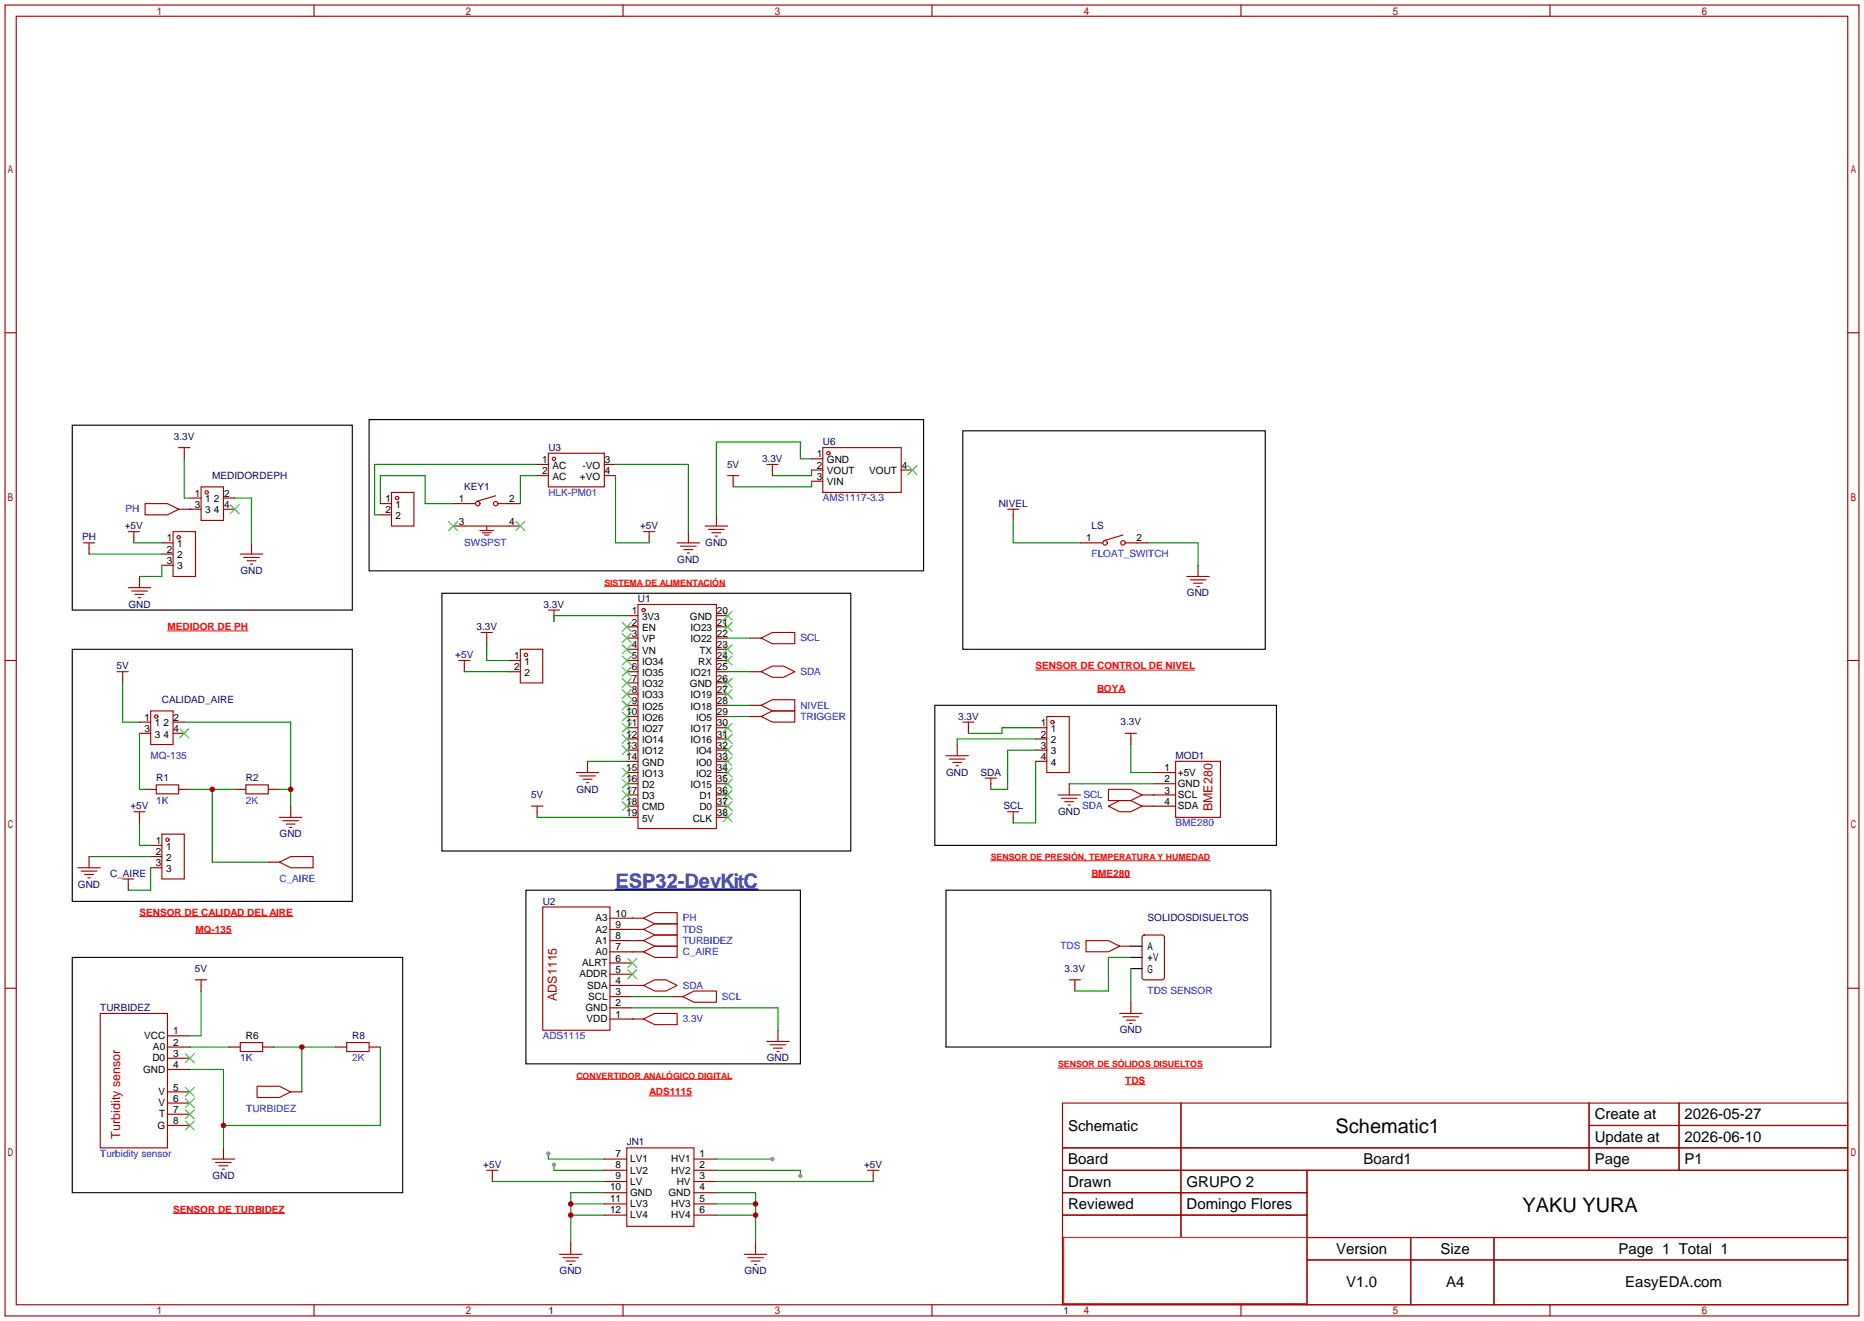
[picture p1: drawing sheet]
<svg xmlns="http://www.w3.org/2000/svg" width="423mm" height="299mm" viewBox="0 0 423 299" stroke-linecap="round" stroke-linejoin="round" font-family="sans-serif">
<g fill="none" stroke="#a10000" stroke-width=".25">
<path d="M32.9 114.2h5.1l2.5 1.2-2.5 1.3h-5.1zM40.5 101.5h2.6M41.8 101.5v1.2M45.6 110.4h5.1v7.6h-5.1zM54.5 125.6h5.1M55.2 126.4h3.6M56 127.1h2M56.8 127.9h.5M144.7 137h17.7v50.8h-17.7zM26.5 152.3h2.6M27.8 152.3v1.2M34.2 161.2h5v7.6h-5z"/>
<path d="M35.4 177.9h5.1v2.1h-5.1zM55.8 177.9h5v2.1h-5zM63.4 185.3h5.1M64.1 186.1h3.6M64.9 186.8h2M65.7 187.6h.5"/>
<circle cx="46.9" cy="111.6" r=".38"/>
<circle cx="145.9" cy="138.3" r=".38"/>
<circle cx="35.4" cy="162.4" r=".38"/>
</g>
<g fill="none" stroke="#870000" stroke-width=".25">
<path d="M40.5 115.4h5.1M41.8 102.7v1.3M43.1 112.9h2.5M50.7 112.9h2.5M50.7 115.4h2.5M57 123.1v2.5M142.1 139.6h2.6M162.4 139.6h2.6M27.8 153.5v1.3M142.1 142.1h2.6M142.1 144.7h2.6M142.1 147.2h2.6"/>
<path d="M142.1 149.7h2.6M142.1 152.3h2.6M142.1 154.8h2.6M142.1 157.4h2.6M142.1 159.9h2.6M162.4 142.1h2.6M162.4 144.7h2.6M162.4 147.2h2.6M162.4 149.7h2.6M162.4 152.3h2.6M162.4 154.8h2.6M162.4 157.4h2.6"/>
<path d="M162.4 159.9h2.6M31.6 163.7h2.6M31.6 166.2h2.6M32.9 178.9h2.5M39.2 163.7h2.6M39.2 166.2h2.6M40.5 178.9h2.6M53.2 178.9h2.6M60.8 178.9h2.6M142.1 162.4h2.6M142.1 165h2.6M142.1 167.5h2.6"/>
<path d="M142.1 170.1h2.6M142.1 172.6h2.6M142.1 175.1h2.6M142.1 177.7h2.6M162.4 162.4h2.6M162.4 165h2.6M162.4 167.5h2.6M162.4 170.1h2.6M162.4 172.6h2.6M162.4 175.1h2.6M162.4 177.7h2.6M65.9 182.8v2.5"/>
<path d="M142.1 180.2h2.6M142.1 182.8h2.6M142.1 185.3h2.6M162.4 180.2h2.6M162.4 182.8h2.6M162.4 185.3h2.6"/>
</g>
<g fill="none" stroke="#3c3" stroke-width=".25">
<path d="M52.2 114.4l2 2.1M54.2 114.4l-2 2.1M164 138.6l2 2M166 138.6l-2 2M141.1 141.1l2 2M141.1 143.6l2 2.1M141.1 146.2l2 2M141.1 148.7l2 2M141.1 151.3l2 2M141.1 153.8l2 2M141.1 156.3l2 2.1M141.1 158.9l2 2"/>
<path d="M143.1 141.1l-2 2M143.1 143.6l-2 2.1M143.1 146.2l-2 2M143.1 148.7l-2 2M143.1 151.3l-2 2M143.1 153.8l-2 2M143.1 156.3l-2 2.1M143.1 158.9l-2 2M164 141.1l2 2M164 146.2l2 2M164 148.7l2 2M164 153.8l2 2"/>
<path d="M164 156.3l2 2.1M166 141.1l-2 2M166 146.2l-2 2M166 153.8l-2 2M166 156.3l-2 2.1M166 148.7l-2 2M40.8 165.2l2 2.1M42.8 165.2l-2 2.1M141.1 161.4l2 2M141.1 164l2 2M141.1 166.5l2 2M141.1 169l2 2.1"/>
<path d="M141.1 174.1l2 2M141.1 176.7l2 2M141.1 179.2l2 2M143.1 161.4l-2 2M143.1 164l-2 2M143.1 166.5l-2 2M143.1 169l-2 2.1M143.1 174.1l-2 2M143.1 176.7l-2 2M143.1 179.2l-2 2M164 166.5l2 2M164 176.7l2 2"/>
<path d="M164 164l2 2M164 169l2 2.1M164 171.6l2 2M164 174.1l2 2M164 179.2l2 2M166 164l-2 2M166 166.5l-2 2M166 169l-2 2.1M166 171.6l-2 2M166 174.1l-2 2M166 176.7l-2 2M166 179.2l-2 2"/>
<path d="M141.1 181.7l2 2.1M143.1 181.7l-2 2.1M164 181.7l2 2.1M164 184.3l2 2M166 181.7l-2 2.1M166 184.3l-2 2"/>
</g>
<path d="M139.6 201.6h32.2" fill="none" stroke="#00f" stroke-width=".36"/>
<path d="M41.8 104v8.9h1.3M43.1 115.4h.1M53.2 112.9h3.8v10.2M27.8 154.8v8.9h3.8M43.1 178.9h10.1M48.1 178.9v16.6h12.7" fill="none" stroke="#008700" stroke-width=".25"/>
<circle cx="48.1" cy="178.9" r=".63" fill="#c00"/>
<g fill="none" stroke="#870000" stroke-width=".25">
<path d="M170.1 159.9h2.5M133.2 172.6v2.5M60.8 195.5h2.6M38 234.8h5.1M38 237.4h5.1M38 239.9h5.1M256.4 227.2v2.5M38 242.4h5.1M38 247.5h5.1M38 250.1h5.1M38 252.6h5.1M38 255.1h5.1"/>
<path d="M50.7 260.2v2.6"/>
</g>
<g fill="none" stroke="#a10000" stroke-width=".25">
<path d="M172.6 159.9l2.5-1.3h5.1v2.6h-5.1zM130.7 175.1h5.1M131.4 175.9h3.6M132.2 176.7h2M133 177.4h.5M63.4 195.5l2.5-1.3h5.1v2.5h-5.1zM259 212.2l.5-.2h4l.5 .2v9.4l-.2 .5h-4.3l-.5-.3zM22.7 229.7h15.3v30.5h-15.3zM253.9 229.7h5.1M254.6 230.5h3.6M255.4 231.3h2M256.2 232h.5"/>
<path d="M48.1 262.8h5.1M48.9 263.5h3.6M49.7 264.3h2M50.4 265h.5"/>
</g>
<path d="M165 159.9h5.1M31.6 166.2v12.7h1.3M133.2 172.6h8.9M165 162.4h5.1M256.4 219.6v7.6M45.6 224.7v10.1h-2.5M86.2 237.4v17.7h-35.5M43.1 242.4h7.6v17.8" fill="none" stroke="#008700" stroke-width=".25"/>
<path d="M16.4 96.4h63.5v41.9h-63.5zM218.3 97.7h68.6v49.5h-68.6zM16.4 147.2h63.5v57.1h-63.5zM256.4 214.5h2.6M256.4 217h2.6M256.4 219.6h2.6" fill="none" stroke="#000" stroke-width=".25"/>
<path d="M42 238.9l2.1 2M44.1 238.9l-2.1 2M42 246.5l2.1 2M42 249l2.1 2.1M42 251.6l2.1 2M42 254.1l2.1 2.1M44.1 246.5l-2.1 2M44.1 249l-2.1 2.1M44.1 251.6l-2.1 2M44.1 254.1l-2.1 2.1" fill="none" stroke="#3c3" stroke-width=".25"/>
<circle cx="50.7" cy="255.1" r=".63" fill="#c00"/>
<path d="M54.5 236.3h5.1v2.1h-5.1zM78.6 236.3h5.1v2.1h-5.1z" fill="none" stroke="#a10000" stroke-width=".25"/>
<path d="M51.9 237.4h2.6M59.6 237.4h2.5M76.1 237.4h2.5M83.7 237.4h2.5" fill="none" stroke="#870000" stroke-width=".25"/>
<path d="M62.1 237.4h14M68.5 237.4v10.1" fill="none" stroke="#008700" stroke-width=".25"/>
<circle cx="68.5" cy="237.4" r=".63" fill="#c00"/>
<path d="M16.4 217h74.9v53.4h-74.9zM214.5 201.8h73.7v35.6h-73.7z" fill="none" stroke="#000" stroke-width=".25"/>
<path d="M41.8 163.7h24.1v19.1M63.4 178.9h2.5" fill="none" stroke="#008700" stroke-width=".25"/>
<circle cx="65.9" cy="178.9" r=".63" fill="#c00"/>
<g fill="none" stroke="#870000" stroke-width=".25">
<path d="M125.6 139.6v1.2M170.1 144.7h2.5M170.1 152.3h2.5M170.1 162.4h2.5M242.4 177.7v2.5M256.4 167.5v1.3M261.5 175.1h5.1M261.5 177.7h5.1M121.8 184v1.3M259 180.2h7.6M259 182.8h7.6M138.3 218.3h5.1"/>
<path d="M138.3 215.8h7.6M138.3 213.2h7.6M138.3 210.7h7.6M138.3 208.2h7.6M253.9 214.5h2.5M45.6 223.4v1.3M138.3 231h7.6M138.3 228.5h5.1M138.3 225.9h5.1M138.3 223.4h7.6M138.3 220.9h5.1M152.3 225.9h2.5"/>
<path d="M176.4 233.6v2.5M243.7 223.4v1.3M65.9 247.5h2.6"/>
</g>
<g fill="none" stroke="#a10000" stroke-width=".25">
<path d="M1.1 1.1h420.4v297.2h-420.4zM3.7 3.7h415.3v292.1h-415.3zM71.2 1.1v2.6M141.3 1.1v2.6M211.3 1.1v2.6M281.4 1.1v2.6M351.5 1.1v2.6M1.1 75.4h2.6M419 75.4h2.5M124.3 138.3h2.6M125.6 138.3v1.3M1.1 149.7h2.6"/>
<path d="M172.6 144.7l2.5-1.3h5.1v2.5h-5.1zM172.6 152.3l2.5-1.3h2.6l2.5 1.3-2.5 1.2h-2.6zM419 149.7h2.5M172.6 162.4l2.5-1.2h5.1v2.5h-5.1zM251.3 178.9h5.1l2.6 1.3-2.6 1.3h-5.1zM255.1 166.2h2.6M256.4 166.2v1.3M266.6 172.6h10.1v12.7h-10.1zM120.5 182.8h2.6M121.8 182.8v1.2M239.9 180.2h5.1M240.7 181h3.5"/>
<path d="M241.4 181.7h2.1M242.2 182.5h.5M251.3 182.8l2.6-1.3h2.5l2.6 1.3-2.6 1.2h-2.5zM123.1 205.6h15.2v28h-15.2zM145.9 215.8l2.6-1.3h5v2.5h-5zM145.9 208.2l2.6-1.3h5v2.5h-5zM145.9 210.7l2.6-1.3h5v2.6h-5zM145.9 213.2l2.6-1.2h5v2.5h-5zM246.3 213.2h5l2.6 1.3-2.6 1.3h-5zM1.1 224h2.6M44.3 222.1h2.6M45.6 222.1v1.3"/>
<path d="M145.9 231l2.6-1.3h5v2.6h-5zM145.9 223.4l2.6-1.3h2.5l2.5 1.3-2.5 1.3h-2.5zM154.8 225.9l2.6-1.2h5v2.5h-5zM173.9 236.1h5M174.6 236.9h3.6M175.4 237.6h2M176.1 238.4h.6M242.4 222.1h2.6M243.7 222.1v1.3M419 224h2.5M58.3 246.3h5.1l2.5 1.2-2.5 1.3h-5.1zM240.9 250.1h178.1v45.7h-178.1z"/>
<path d="M267.8 250.1v35.5M360.3 250.1v15.2M360.3 255.1h58.7M380.7 250.1v15.2M240.9 260.2h178.1M240.9 265.3h178.1M240.9 270.4h55.5M240.9 275.5h55.5M296.4 265.3v30.5M71.2 295.8v2.5M141.3 295.8v2.5M211.3 295.8v2.5"/>
<path d="M240.9 280.5h178.1M240.9 285.6h178.1M281.4 295.8v2.5M319.9 280.5v15.3M338.8 280.5v15.3M351.5 295.8v2.5"/>
</g>
<g fill="none" stroke="#008700" stroke-width=".25">
<path d="M142.1 139.6h-16.5v1.2M165 144.7h5.1M165 152.3h5.1M242.4 177.7h19.1M256.4 168.8v6.3h5.1M121.8 185.3h20.3M261.5 180.2h.1M261.5 182.8h.1M143.4 215.8h.1M143.4 208.2h.1M143.4 210.7h.1M143.4 213.2h.1"/>
<path d="M256.4 214.5h.1M256.4 217h-5.1v7.7h-7.6M143.4 231h.1M143.4 223.4h.1M143.4 228.5h33v5.1M143.4 225.9h8.9"/>
</g>
<path d="M83.7 95.1h125.7v34.3h-125.7zM212 159.9h77.4v31.7h-77.4zM119.3 201.8h62.2v39.4h-62.2z" fill="none" stroke="#000" stroke-width=".25"/>
<path d="M142.4 219.8l2 2.1M142.4 217.3l2 2M144.4 219.8l-2 2.1M144.4 217.3l-2 2" fill="none" stroke="#3c3" stroke-width=".25"/>
<path d="M38 143h18.2M234.8 151.9h36.1M248.8 157h6.3M224.7 195.1h49.7M247.5 198.9h8.7M31.6 207.8h34.8M44.3 211.6h8.2M130.7 244.7h35.3M147.2 248.4h9.7M239.9 242.1h32.9M255.1 245.9h4.6M39.2 275.1h25.4" fill="none" stroke="#f00" stroke-width=".23"/>
<g fill="#5487ff">
<path d="M268.7 290.5a1.3 1.3 0 0 1 1.8 .2l-.4 .7a.54 .54 0 0 0-.9-.3l.1 .2a1.28 1.28 0 0 1 .8 2.1 1.53 1.53 0 0 1-2.2-.3l.5-.6 .8 .4a.31 .31 0 0 0 .4-.2 .31 .31 0 0 0-.3-.4 1.12 1.12 0 0 1-.6-1.8z"/>
<path d="M270.9 290.3h.9l.6 1.9 1.2-1.9h.9l-2.7 4.5h-.9l1-1.7z"/>
<path d="M261.2 289.1h2.2a.46 .46 0 0 1 .5 .1 .46 .46 0 0 1 .1 .5l-.3 .2h-1.8l-.1 .9h1.6a.4 .4 0 0 1 .4 .5 .4 .4 0 0 1-.4 .3h-1.7l-.2 1.2h1.4a.46 .46 0 0 1 .5 .1 .46 .46 0 0 1 .1 .5l-.3 .2h-2.7z"/>
<path d="M275.3 289.1h2.2a.47 .47 0 0 1 .5 .1 .47 .47 0 0 1 .1 .5l-.3 .2h-1.8l-.1 .9h1.6a.4 .4 0 0 1 .4 .5 .4 .4 0 0 1-.4 .3h-1.7l-.2 1.2h1.4a.46 .46 0 0 1 .5 .1 .46 .46 0 0 1 .1 .5l-.3 .2h-2.7z"/>
<path d="M284.7 289.1h.7l.3 1.4-.6 .3a.75 .75 0 0 0-1.1 .3 .75 .75 0 0 0 .5 1.1 .75 .75 0 0 0 .9-.7l.5-.3 .7 2.4h-.9l-.2-1h-1.9l-.5 1h-.9z"/>
<path d="M279.1 289.1l-.7 4.5h1.5a2.27 2.27 0 0 0 2.6-2.3 2.27 2.27 0 0 0-2.7-2.2zM279.8 289.9a1.5 1.5 0 0 1 1.8 1.5 1.5 1.5 0 0 1-1.9 1.4h-.3z"/>
<path d="M264.5 290.7a1.6 1.6 0 0 0-.3 2.3 1.6 1.6 0 0 0 2.3 .2l.8 .4 .3-2.5-.2-.3h-.5a1.58 1.58 0 0 0-2.4-.1zM265.1 291.3a.98 .98 0 0 1 1.6 .4 .98 .98 0 0 1-1.1 1.3 .94 .94 0 0 1-.8-.7 .94 .94 0 0 1 .3-1z"/>
<path d="M250.1 289.5a2.37 2.37 0 0 0 1.2 4 1.54 1.54 0 0 0 1.7 1 1.54 1.54 0 0 0 1.3-1.6l2.1-1.1-.5-.8-2 1.1a1.57 1.57 0 0 0-2.6 .5 1.5 1.5 0 0 1-.8-2.1 1.5 1.5 0 0 1 2.2-.5 2.23 2.23 0 0 1 2.3-1.5 2.23 2.23 0 0 1 2 1.9 1.16 1.16 0 0 1 1.2 1 1.16 1.16 0 0 1-1.1 1.3h-.6a.47 .47 0 0 0-.6 .4 .47 .47 0 0 0 .4 .5 2.14 2.14 0 0 0 2.7-1.3 2.14 2.14 0 0 0-1.3-2.8 3.2 3.2 0 0 0-5.5-.7l-1.1 .1zM252.1 293.1a.6 .6 0 0 1 1.2 0 .6 .6 0 0 1-1.2 0z"/>
<circle cx="284.7" cy="291.4" r=".28"/>
</g>
<path d="M241.2 280.5h55.1v15h-55.1z" fill="#fff" stroke="#c30" stroke-width=".25"/>
<path d="M100.2 134.5h92.7v58.4h-92.7z" fill="none" stroke="#000" stroke-width=".25"/>
<g fill="none" stroke="#008700" stroke-width=".25">
<path d="M86.2 114.2v-6.4h10.2v6.4h6.3M121.8 107.8h-3.8v6.4M121.8 105.3h-36.8v11.4h1.2M139.6 105.3h16.5v15.2M139.6 107.8v15.3h7.6M184 106.6v1.2h-8.9M184 109.1v1.3h-17.8M184 104h-2.5v-3.8h-19.1v16.5M20.2 125.6h16.5M30.4 123.1h6.3M36.7 128.1v2.6h-5.1M105.3 152.3h10.1"/>
<path d="M110.4 145.9v3.8h5M234.8 165h-7.6v1.2h-7.6M234.8 167.5h-17.8v1.3M234.8 170.1h-6.3v8.8h-3.8M234.8 172.6v14h-5.1M20.2 194.2h14M31.6 186.6v5h2.6M34.2 196.7v5.1h-5.1M43.1 237.4h8.8M162.4 265.3h19.1v1.3M162.4 267.8h35.6"/>
</g>
<g fill="none" stroke="#a10000" stroke-width=".25">
<path d="M88.8 111.6h5.1v7.7h-5.1zM105.3 119.3h10.1M105.3 114.2h2.5M110.4 119.3v1M112.4 112.4l-4.3 1.3M112.9 114.2h2.5M124.3 102.7h12.7v7.7h-12.7zM159.9 119.3h5.1M165 107.8h2.5M166.2 107.8v1.3M173.9 105.3h2.5M175.1 105.3v1.3"/>
<path d="M186.6 101.5h17.7v10.1h-17.7zM18.9 123.1h2.6M20.2 123.1v1.2M29.1 120.5h2.5M29.1 133.2h5.1M29.8 134h3.6M30.4 120.5v1.3M30.6 134.7h2M31.4 135.5h.5M39.2 120.5h5.1v10.2h-5.1zM108.8 120.3h3.1M109.3 120.8h2.1"/>
<path d="M109.9 121.3h1M145.9 120.5h2.6M147.2 120.5v1.3M153.5 123.1h5.1M154.3 123.8h3.6M155.1 124.6h2M155.8 125.3h.5M160.7 120h3.5M161.4 120.8h2M162.2 121.5h.5M104 149.7h2.6M105.3 149.7v1.3"/>
<path d="M109.1 143.4h2.5M110.4 143.4v1.3M118 147.2h5.1v7.6h-5.1zM214.5 171.3h5.1M215.3 172.1h3.5M216 172.8h2.1M216.8 173.6h.5M218.3 163.7h2.6M219.6 163.7v1.3M223.4 176.4h2.5M224.7 176.4v1.3M237.4 162.4h5v12.7h-5z"/>
<path d="M17.7 196.7h5M18.4 197.5h3.6M19.2 198.2h2M19.9 199h.5M27.8 199.3h2.6M29.1 199.3v1.2M30.4 184h2.5M31.6 184v1.3M36.7 189.1h5.1v10.2h-5.1zM228.5 184h2.5M229.7 184v1.3M142.1 260.2h15.3v17.8h-15.3z"/>
<path d="M196.7 265.3h2.6M198 265.3v1.3"/>
<circle cx="90" cy="112.9" r=".38"/>
<circle cx="108.3" cy="114.2" r=".51"/>
<circle cx="112.4" cy="114.2" r=".51"/>
<circle cx="125.6" cy="104" r=".38"/>
<circle cx="187.8" cy="102.7" r=".38"/>
<circle cx="40.5" cy="121.8" r=".38"/>
<circle cx="119.3" cy="148.5" r=".38"/>
<circle cx="238.6" cy="163.7" r=".38"/>
<circle cx="38" cy="190.4" r=".38"/>
</g>
<g fill="none" stroke="#870000" stroke-width=".25">
<path d="M86.2 114.2h2.6M86.2 116.7h2.6M102.7 119.3h2.6M102.7 114.2h2.6M115.4 119.3h2.6M115.4 114.2h2.6M121.8 105.3h2.5M121.8 107.8h2.5M137 105.3h2.6M137 107.8h2.6M162.4 116.7v2.6M166.2 109.1v1.3"/>
<path d="M175.1 106.6v1.2M184 104h2.6M184 106.6h2.6M184 109.1h2.6M204.3 106.6h2.6M20.2 124.3v1.3M30.4 121.8v1.3M31.6 130.7v2.5M36.7 123.1h2.5M36.7 125.6h2.5M36.7 128.1h2.5M147.2 121.8v1.3"/>
<path d="M156.1 120.5v2.6M105.3 151v1.3M110.4 144.7v1.2M115.4 149.7h2.6M115.4 152.3h2.6M217 168.8v2.5M219.6 165v1.2M224.7 177.7v1.2M234.8 165h2.6M234.8 167.5h2.6M234.8 170.1h2.6M234.8 172.6h2.6"/>
<path d="M20.2 194.2v2.5M31.6 185.3v1.3M34.2 191.6h2.5M34.2 194.2h2.5M34.2 196.7h2.5M229.7 185.3v1.3M29.1 200.5v1.3M137 262.8h5.1M137 265.3h5.1M137 267.8h5.1M137 270.4h5.1M137 272.9h5.1"/>
<path d="M137 275.5h5.1M157.4 262.8h5M157.4 265.3h5M157.4 267.8h5M157.4 270.4h5M157.4 272.9h5M157.4 275.5h5M198 266.6v1.2"/>
</g>
<path d="M101.7 118.2l2.1 2.1M103.8 118.2l-2.1 2.1M117 118.2l2 2.1M119 118.2l-2 2.1M205.9 105.5l2 2.1M207.9 105.5l-2 2.1" fill="none" stroke="#3c3" stroke-width=".25"/>
<path d="M137 132.9h27.5" fill="none" stroke="#f00" stroke-width=".23"/>
<circle cx="181.5" cy="266.6" r=".51" fill="#999"/>
<path d="M162.4 270.4h8.9v11.4M162.4 272.9h8.9M162.4 275.5h8.9" fill="none" stroke="#008700" stroke-width=".25"/>
<g fill="#c00">
<circle cx="171.3" cy="272.9" r=".63"/>
<circle cx="171.3" cy="275.5" r=".63"/>
</g>
<path d="M171.3 281.8v2.6" fill="none" stroke="#870000" stroke-width=".25"/>
<path d="M168.8 284.4h5.1M169.5 285.1h3.6M170.3 285.9h2M171.1 286.6h.5" fill="none" stroke="#a10000" stroke-width=".25"/>
<path d="M129.4 272.9h7.6M129.4 275.5h7.6M137 270.4h-7.6v11.4" fill="none" stroke="#008700" stroke-width=".25"/>
<g fill="#c00">
<circle cx="129.4" cy="272.9" r=".63"/>
<circle cx="129.4" cy="275.5" r=".63"/>
</g>
<path d="M129.4 281.8v2.6" fill="none" stroke="#870000" stroke-width=".25"/>
<path d="M126.9 284.4h5.1M127.6 285.1h3.6M128.4 285.9h2M129.2 286.6h.5" fill="none" stroke="#a10000" stroke-width=".25"/>
<path d="M111.6 267.8h25.4M125.6 264v1.3h11.4" fill="none" stroke="#008700" stroke-width=".25"/>
<circle cx="125.6" cy="264" r=".51" fill="#999"/>
<path d="M124.3 261.5v1.3h12.7" fill="none" stroke="#008700" stroke-width=".25"/>
<circle cx="124.3" cy="261.5" r=".51" fill="#999"/>
<path d="M229.7 116.7v1.3M245 123.1h2.5M257.7 123.1h2.5M271.7 128.1v2.6M111.6 266.6v1.2" fill="none" stroke="#870000" stroke-width=".25"/>
<g fill="none" stroke="#a10000" stroke-width=".25">
<path d="M228.5 115.4h2.5M229.7 115.4v1.3M247.5 123.1h2.6M254.6 121.3l-4.3 1.3M255.1 123.1h2.6M269.1 130.7h5.1M269.9 131.4h3.5M270.6 132.2h2.1M271.4 133h.5M110.4 265.3h2.5M111.6 265.3v1.3"/>
<circle cx="250.6" cy="123.1" r=".51"/>
<circle cx="254.6" cy="123.1" r=".51"/>
</g>
<path d="M229.7 118v5.1h15.3M260.2 123.1h11.5v5M162.4 262.8h12.7" fill="none" stroke="#008700" stroke-width=".25"/>
<circle cx="175.1" cy="262.8" r=".51" fill="#999"/>
<text font-size="4.5" fill="#00f" x="139.6" y="201.3">ESP32-DevKitC</text>
<g font-size="4.5">
<text x="302.8" y="256.9">Schematic1</text>
<text x="345.2" y="274.6">YAKU YURA</text>
</g>
<g font-size="3.4">
<text x="242.2" y="256.3">Schematic</text>
<text x="361.6" y="253.8">Create at</text>
<text x="382" y="253.8">2026-05-27</text>
<text x="242.2" y="263.9">Board</text>
<text x="309.2" y="263.9">Board1</text>
<text x="361.6" y="258.8">Update at</text>
<text x="361.6" y="263.9">Page</text>
<text x="382" y="258.8">2026-06-10</text>
<text x="382" y="263.9">P1</text>
<text x="242.2" y="269">Drawn</text>
<text x="269" y="269">GRUPO 2</text>
<text x="242.2" y="274.1">Reviewed</text>
<text x="269" y="274.1">Domingo Flores</text>
<text x="303" y="284.2">Version</text>
<text x="326.7" y="284.2">Size</text>
<text x="367" y="284.2">Page 1 Total 1</text>
<text x="305.3" y="291.9">V1.0</text>
<text x="327.9" y="291.9">A4</text>
<text x="368.5" y="291.9">EasyEDA.com</text>
</g>
<g font-size="2.8" fill="#a00000">
<text x="274.9" y="183.9" transform="rotate(-90 274.9 183.9)">BME280</text>
<text x="126.3" y="226.9" transform="rotate(-90 126.3 226.9)">ADS1115</text>
<text x="27.3" y="258.1" transform="rotate(-90 27.3 258.1)">Turbidity sensor</text>
</g>
<text font-size="2.4" x="260.2" y="217.9">+V</text>
<g font-size="2.3" fill="#000080">
<text x="39.5" y="99.7">3.3V</text>
<text x="186.6" y="100.9">U6</text>
<text x="124.3" y="102.2">U3</text>
<text x="164.9" y="106">5V</text>
<text x="172.8" y="104.7">3.3V</text>
<text x="48.1" y="108.5">MEDIDORDEPH</text>
<text x="105.3" y="111.1">KEY1</text>
<text x="28.3" y="120">+5V</text>
<text x="145.1" y="120">+5V</text>
<text x="226.5" y="114.9">NIVEL</text>
<text x="247.5" y="120">LS</text>
<text x="18.6" y="122.5">PH</text>
<text x="159.9" y="123.8">GND</text>
<text x="54.5" y="130.1">GND</text>
<text x="153.6" y="127.6">GND</text>
<text x="29.1" y="137.8">GND</text>
<text x="123.3" y="137.8">3.3V</text>
<text x="144.7" y="136.5">U1</text>
<text x="269.1" y="135.2">GND</text>
<text x="108" y="142.8">3.3V</text>
<text x="103.2" y="149.2">+5V</text>
<text x="26.4" y="151.7">5V</text>
<text x="36.7" y="159.3">CALIDAD_AIRE</text>
<text x="217.3" y="163.2">3.3V</text>
<text x="254.1" y="164.4">3.3V</text>
<text x="266.6" y="172">MOD1</text>
<text x="35.4" y="177.1">R1</text>
<text x="55.8" y="177.1">R2</text>
<text x="130.7" y="179.7">GND</text>
<text x="214.5" y="175.9">GND</text>
<text x="222.3" y="175.9">SDA</text>
<text x="29.6" y="183.5">+5V</text>
<text x="120.4" y="180.9">5V</text>
<text x="227.5" y="183.5">SCL</text>
<text x="239.9" y="184.7">GND</text>
<text x="63.4" y="189.8">GND</text>
<text x="17.7" y="201.3">GND</text>
<text x="25" y="198.7">C_AIRE</text>
<text x="123.1" y="205.1">U2</text>
<text x="260.2" y="208.9">SOLIDOSDISUELTOS</text>
<text x="44.2" y="220.3">5V</text>
<text x="241.4" y="220.3">3.3V</text>
<text x="22.7" y="229.2">TURBIDEZ</text>
<text x="79.9" y="235.5">R8</text>
<text x="253.9" y="234.3">GND</text>
<text x="173.9" y="240.6">GND</text>
<text x="142.1" y="259.7">JN1</text>
<text x="48.2" y="267.3">GND</text>
<text x="109.6" y="264.8">+5V</text>
<text x="195.9" y="264.8">+5V</text>
<text x="126.9" y="288.9">GND</text>
<text x="168.8" y="288.9">GND</text>
<text x="124.3" y="297.8">1</text>
<text x="241.2" y="297.8">1</text>
</g>
<g font-size="2.3">
<text x="122.9" y="105">1</text>
<text x="122.9" y="107.5">2</text>
<text x="125.3" y="106.2">AC</text>
<text x="132.1" y="106.2">-VO</text>
<text x="137.2" y="105">3</text>
<text x="137.2" y="107.5">4</text>
<text x="185.2" y="103.7">1</text>
<text x="185.2" y="106.2">2</text>
<text x="187.5" y="105">GND</text>
<text x="187.5" y="107.5">VOUT</text>
<text x="197.1" y="107.5">VOUT</text>
<text x="204.5" y="106.2">4</text>
<text x="44.2" y="112.6">1</text>
<text x="46.5" y="113.9">1</text>
<text x="48.5" y="113.9">2</text>
<text x="50.8" y="112.6">2</text>
<text x="87.4" y="113.9">1</text>
<text x="104" y="113.9">1</text>
<text x="115.4" y="113.9">2</text>
<text x="125.3" y="108.8">AC</text>
<text x="131.5" y="108.8">+VO</text>
<text x="185.2" y="108.8">3</text>
<text x="187.5" y="110.1">VIN</text>
<text x="44.2" y="115.1">3</text>
<text x="46.5" y="116.4">3</text>
<text x="48.5" y="116.4">4</text>
<text x="50.8" y="115.1">4</text>
<text x="87.4" y="116.4">2</text>
<text x="89.7" y="115.1">1</text>
<text x="89.7" y="117.7">2</text>
<text x="104" y="118.9">3</text>
<text x="115.4" y="118.9">4</text>
<text x="37.9" y="122.8">1</text>
<text x="37.9" y="125.3">2</text>
<text x="40.2" y="124">1</text>
<text x="246.3" y="122.8">1</text>
<text x="257.7" y="122.8">2</text>
<text x="37.9" y="127.8">3</text>
<text x="40.2" y="126.6">2</text>
<text x="40.2" y="129.1">3</text>
<text x="143.3" y="139.3">1</text>
<text x="143.3" y="141.8">2</text>
<text x="145.6" y="140.5">3V3</text>
<text x="145.6" y="143.1">EN</text>
<text x="156.5" y="140.5">GND</text>
<text x="156.6" y="143.1">IO23</text>
<text x="162.6" y="139.3">20</text>
<text x="162.6" y="141.8">21</text>
<text x="116.6" y="149.4">1</text>
<text x="143.3" y="144.3">3</text>
<text x="143.3" y="146.9">4</text>
<text x="143.3" y="149.4">5</text>
<text x="145.6" y="145.6">VP</text>
<text x="145.6" y="148.2">VN</text>
<text x="156.6" y="145.6">IO22</text>
<text x="158.6" y="148.2">TX</text>
<text x="162.6" y="144.3">22</text>
<text x="162.6" y="146.9">23</text>
<text x="162.6" y="149.4">24</text>
<text x="116.6" y="152">2</text>
<text x="118.9" y="150.7">1</text>
<text x="118.9" y="153.2">2</text>
<text x="143.3" y="152">6</text>
<text x="143.3" y="154.5">7</text>
<text x="145.6" y="150.7">IO34</text>
<text x="145.6" y="153.2">IO35</text>
<text x="145.6" y="155.8">IO32</text>
<text x="156.5" y="155.8">GND</text>
<text x="156.6" y="153.2">IO21</text>
<text x="158.3" y="150.7">RX</text>
<text x="162.6" y="152">25</text>
<text x="162.6" y="154.5">26</text>
<text x="143.3" y="157">8</text>
<text x="143.3" y="159.6">9</text>
<text x="145.6" y="158.3">IO33</text>
<text x="145.6" y="160.9">IO25</text>
<text x="156.6" y="158.3">IO19</text>
<text x="156.6" y="160.9">IO18</text>
<text x="162.6" y="157">27</text>
<text x="162.6" y="159.6">28</text>
<text x="32.8" y="163.4">1</text>
<text x="32.8" y="165.9">3</text>
<text x="35.1" y="164.7">1</text>
<text x="35.1" y="167.2">3</text>
<text x="37" y="167.2">4</text>
<text x="37" y="164.7">2</text>
<text x="39.4" y="165.9">4</text>
<text x="39.4" y="163.4">2</text>
<text x="142" y="162.1">10</text>
<text x="142" y="164.7">11</text>
<text x="142" y="167.2">12</text>
<text x="145.6" y="163.4">IO26</text>
<text x="145.6" y="165.9">IO27</text>
<text x="156.6" y="165.9">IO17</text>
<text x="157.8" y="163.4">IO5</text>
<text x="162.6" y="162.1">29</text>
<text x="162.6" y="164.7">30</text>
<text x="162.6" y="167.2">31</text>
<text x="236" y="164.7">1</text>
<text x="236" y="167.2">2</text>
<text x="238.3" y="165.9">1</text>
<text x="142" y="169.7">13</text>
<text x="142" y="172.3">14</text>
<text x="145.6" y="168.5">IO14</text>
<text x="145.6" y="171">IO12</text>
<text x="145.6" y="173.6">GND</text>
<text x="156.6" y="168.5">IO16</text>
<text x="157.8" y="171">IO4</text>
<text x="157.8" y="173.6">IO0</text>
<text x="162.6" y="169.7">32</text>
<text x="162.6" y="172.3">33</text>
<text x="236" y="169.7">3</text>
<text x="236" y="172.3">4</text>
<text x="238.3" y="168.5">2</text>
<text x="238.3" y="171">3</text>
<text x="238.3" y="173.6">4</text>
<text x="142" y="174.8">15</text>
<text x="142" y="177.4">16</text>
<text x="142" y="179.9">17</text>
<text x="145.6" y="176.1">IO13</text>
<text x="145.6" y="178.6">D2</text>
<text x="156.6" y="178.6">IO15</text>
<text x="157.8" y="176.1">IO2</text>
<text x="162.6" y="174.8">34</text>
<text x="162.6" y="177.4">35</text>
<text x="162.6" y="179.9">36</text>
<text x="264" y="174.8">1</text>
<text x="264" y="177.4">2</text>
<text x="264" y="179.9">3</text>
<text x="267.1" y="175.8">+5V</text>
<text x="267.1" y="178.4">GND</text>
<text x="142" y="182.4">18</text>
<text x="142" y="185">19</text>
<text x="145.6" y="181.2">D3</text>
<text x="145.6" y="183.7">CMD</text>
<text x="158.6" y="181.2">D1</text>
<text x="158.6" y="183.7">D0</text>
<text x="162.6" y="182.4">37</text>
<text x="162.6" y="185">38</text>
<text x="264" y="182.4">4</text>
<text x="267.1" y="180.9">SCL</text>
<text x="267.1" y="183.5">SDA</text>
<text x="35.3" y="191.3">1</text>
<text x="145.6" y="186.3">5V</text>
<text x="157.1" y="186.3">CLK</text>
<text x="35.3" y="193.9">2</text>
<text x="35.3" y="196.4">3</text>
<text x="37.6" y="192.6">1</text>
<text x="37.6" y="195.1">2</text>
<text x="37.6" y="197.7">3</text>
<text x="135" y="208.9">A3</text>
<text x="139.6" y="207.8">10</text>
<text x="135" y="213.9">A1</text>
<text x="135" y="211.4">A2</text>
<text x="139.6" y="215.5">7</text>
<text x="139.6" y="212.9">8</text>
<text x="139.6" y="210.4">9</text>
<text x="131.4" y="221.6">ADDR</text>
<text x="132" y="219">ALRT</text>
<text x="135" y="216.5">A0</text>
<text x="139.6" y="220.5">5</text>
<text x="139.6" y="218">6</text>
<text x="133.1" y="224.1">SDA</text>
<text x="133.4" y="226.6">SCL</text>
<text x="139.6" y="225.6">3</text>
<text x="139.6" y="223.1">4</text>
<text x="132.8" y="229.2">GND</text>
<text x="133" y="231.7">VDD</text>
<text x="139.6" y="230.7">1</text>
<text x="139.6" y="228.2">2</text>
<text x="32.7" y="235.5">VCC</text>
<text x="34.7" y="238.1">A0</text>
<text x="39.2" y="234.5">1</text>
<text x="39.2" y="237.1">2</text>
<text x="39.2" y="239.6">3</text>
<text x="55.8" y="235.5">R6</text>
<text x="32.4" y="243.1">GND</text>
<text x="34.6" y="240.6">D0</text>
<text x="39.2" y="242.1">4</text>
<text x="36" y="248.2">V</text>
<text x="36" y="250.8">V</text>
<text x="39.2" y="247.2">5</text>
<text x="39.2" y="249.8">6</text>
<text x="35.7" y="255.8">G</text>
<text x="36.1" y="253.3">T</text>
<text x="39.2" y="252.3">7</text>
<text x="39.2" y="254.8">8</text>
<text x="139.6" y="262.2">7</text>
<text x="142.9" y="263.5">LV1</text>
<text x="152.2" y="263.5">HV1</text>
<text x="158.6" y="262.2">1</text>
<text x="138.3" y="269.8">10</text>
<text x="139.6" y="264.8">8</text>
<text x="139.6" y="267.3">9</text>
<text x="142.9" y="266">LV2</text>
<text x="142.9" y="268.6">LV</text>
<text x="152.2" y="266">HV2</text>
<text x="153.4" y="268.6">HV</text>
<text x="158.6" y="264.8">2</text>
<text x="158.6" y="267.3">3</text>
<text x="158.6" y="269.8">4</text>
<text x="138.3" y="272.4">11</text>
<text x="138.3" y="274.9">12</text>
<text x="142.9" y="271.1">GND</text>
<text x="142.9" y="273.6">LV3</text>
<text x="151.6" y="271.1">GND</text>
<text x="152.2" y="273.6">HV3</text>
<text x="158.6" y="272.4">5</text>
<text x="158.6" y="274.9">6</text>
<text x="142.9" y="276.2">LV4</text>
<text x="152.2" y="276.2">HV4</text>
</g>
<g font-size="2.3" fill="#00f">
<text x="124.3" y="112.4">HLK-PM01</text>
<text x="186.6" y="113.6">AMS1117-3.3</text>
<text x="28.5" y="116.2">PH</text>
<text x="105.3" y="123.8">SWSPST</text>
<text x="247.5" y="126.3">FLOAT_SWITCH</text>
<text x="181.5" y="145.4">SCL</text>
<text x="181.5" y="153">SDA</text>
<text x="181.5" y="160.6">NIVEL</text>
<text x="181.5" y="163.2">TRIGGER</text>
<text x="34.2" y="172">MQ-135</text>
<text x="35.4" y="182.2">1K</text>
<text x="55.8" y="182.2">2K</text>
<text x="245.4" y="183.5">SDA</text>
<text x="245.7" y="180.9">SCL</text>
<text x="266.6" y="187.3">BME280</text>
<text x="63.4" y="200">C_AIRE</text>
<text x="154.8" y="208.9">PH</text>
<text x="154.8" y="211.4">TDS</text>
<text x="154.8" y="214">TURBIDEZ</text>
<text x="240.4" y="215.2">TDS</text>
<text x="154.8" y="216.5">C_AIRE</text>
<text x="154.8" y="224.1">SDA</text>
<text x="163.7" y="226.7">SCL</text>
<text x="260.2" y="225.4">TDS SENSOR</text>
<text x="154.8" y="231.7">3.3V</text>
<text x="123.1" y="235.5">ADS1115</text>
<text x="54.5" y="240.6">1K</text>
<text x="55.8" y="252.1">TURBIDEZ</text>
<text x="22.7" y="262.2">Turbidity sensor</text>
</g>
<g font-size="2.3" fill="#f00">
<text x="38" y="142.8">MEDIDOR DE PH</text>
<text x="234.8" y="151.7">SENSOR DE CONTROL DE NIVEL</text>
<text x="248.8" y="156.8">BOYA</text>
<text x="247.5" y="198.7">BME280</text>
<text x="31.6" y="207.6">SENSOR DE CALIDAD DEL AIRE</text>
<text x="44.3" y="211.4">MQ-135</text>
<text x="255.1" y="245.7">TDS</text>
<text x="147.2" y="248.2">ADS1115</text>
<text x="39.2" y="274.9">SENSOR DE TURBIDEZ</text>
</g>
<text font-size="2.3" fill="#06f" x="79.9" y="240.6">2K</text>
<g font-size="2" fill="#f00">
<text x="137" y="132.7">SISTEMA DE ALIMENTACIÓN</text>
<text x="224.7" y="195">SENSOR DE PRESIÓN, TEMPERATURA Y HUMEDAD</text>
<text x="130.7" y="244.5">CONVERTIDOR ANALÓGICO DIGITAL</text>
<text x="239.9" y="242">SENSOR DE SÓLIDOS DISUELTOS</text>
</g>
</svg>
